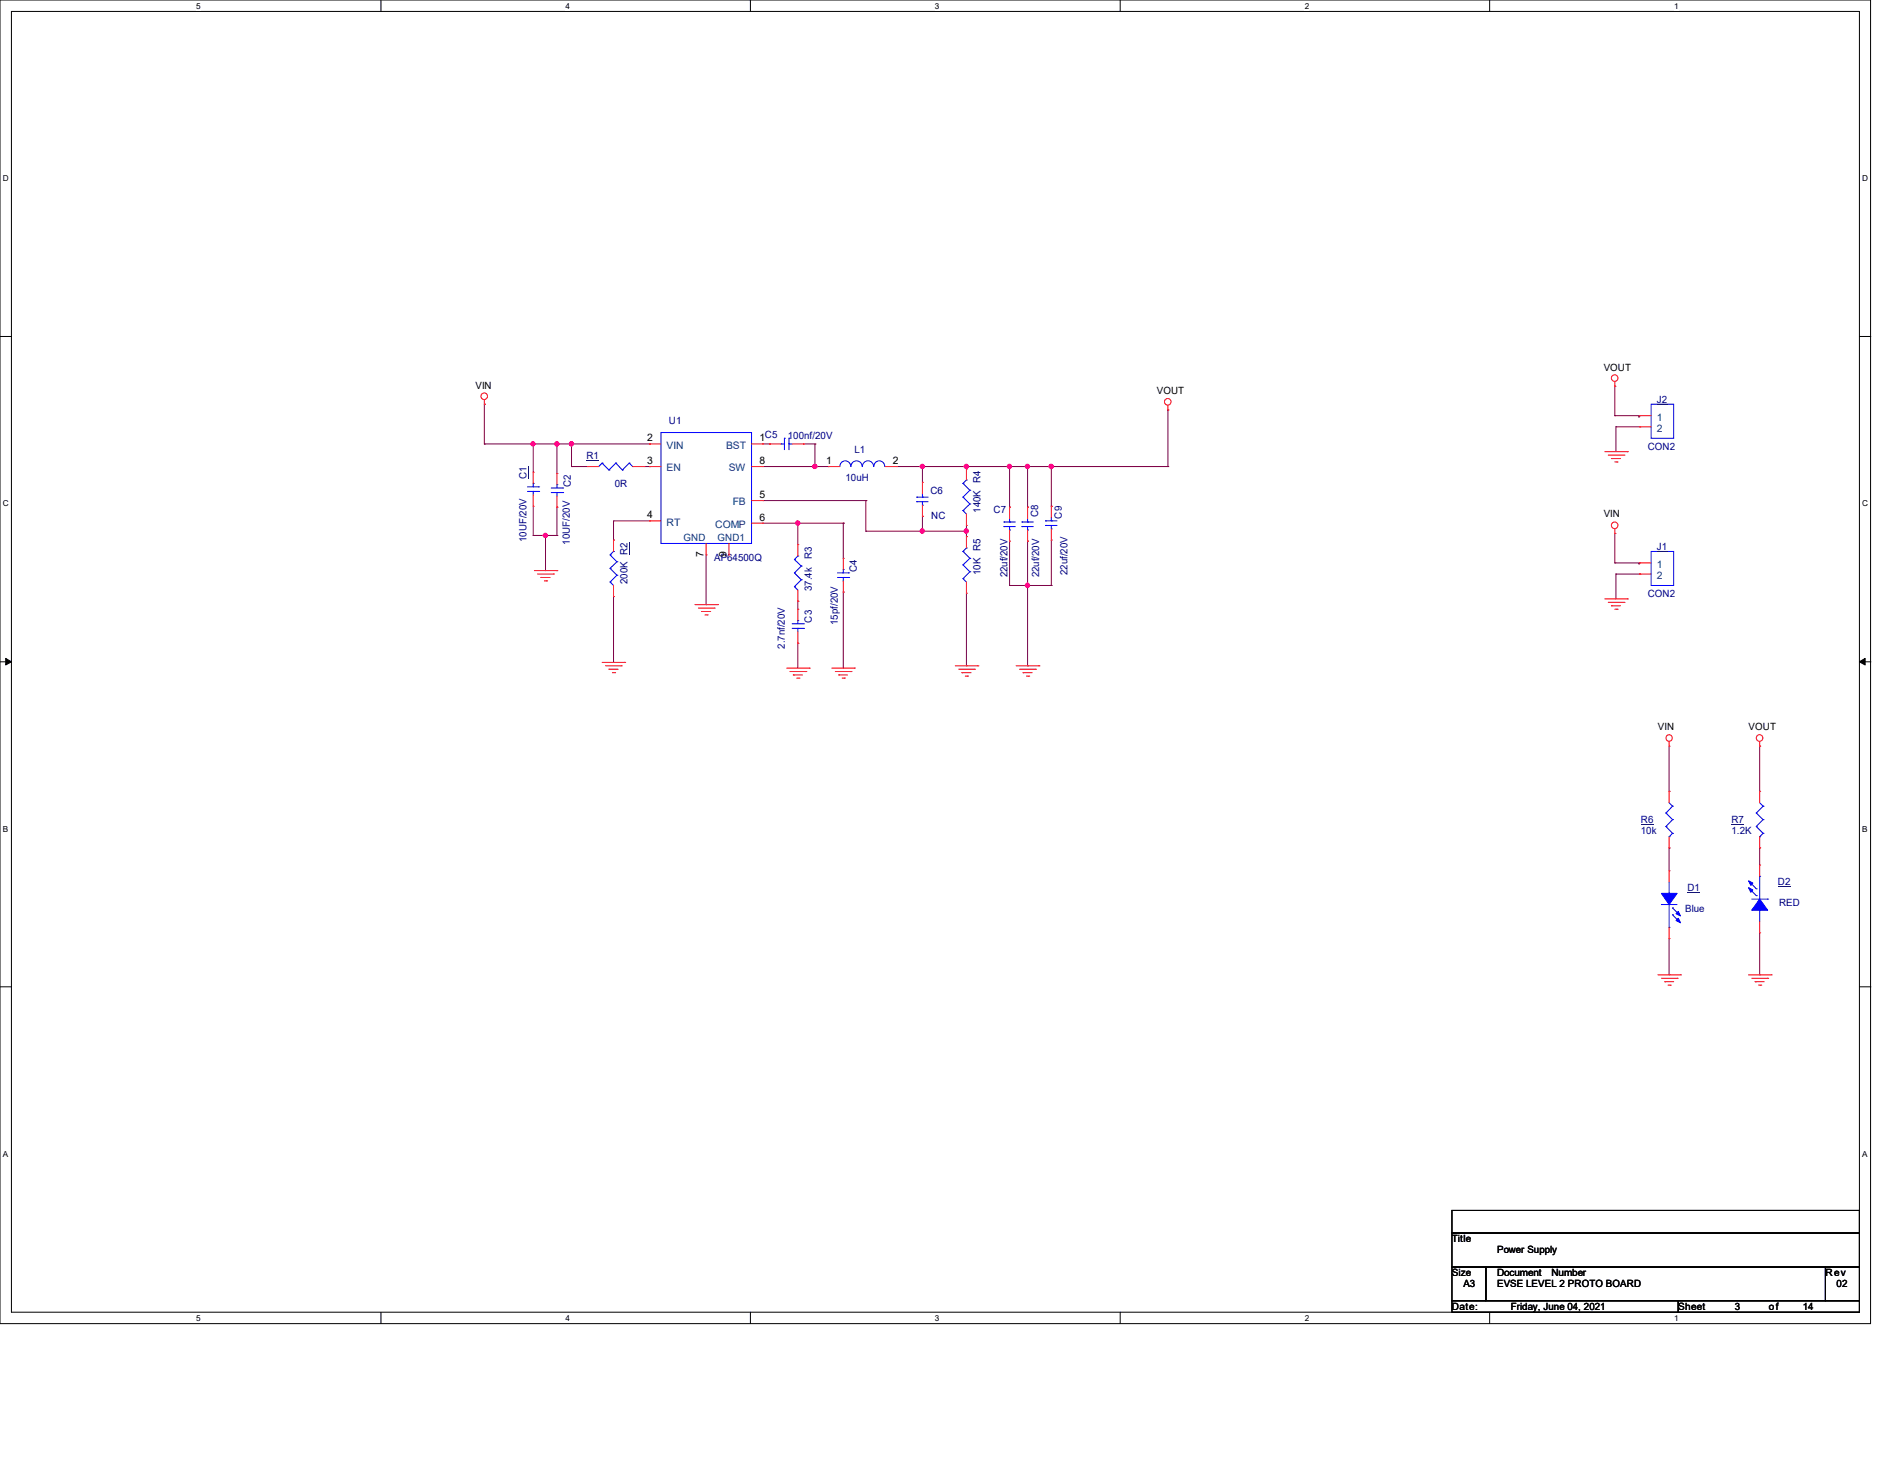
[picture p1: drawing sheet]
<svg xmlns="http://www.w3.org/2000/svg" width="279mm" height="216mm" viewBox="0 0 279 216" stroke-linecap="round" stroke-linejoin="round" font-family="sans-serif">
<path d="M0 0h277.1v196h-277.1zM1.7 1.7h273.8v192.6h-273.8z" fill="none" stroke="#000" stroke-width=".15"/>
<g fill="#fff">
<path d="M29 .2h.7v1.3h-.7z"/>
<path d="M29 194.5h.7v1.3h-.7z"/>
</g>
<path d="M56.4 0v1.7M56.4 194.3v1.7" fill="none" stroke="#000" stroke-width=".15"/>
<g fill="#fff">
<path d="M83.8 .2h.6v1.3h-.6z"/>
<path d="M83.8 194.5h.6v1.3h-.6z"/>
</g>
<path d="M111.2 0v1.7M111.2 194.3v1.7" fill="none" stroke="#000" stroke-width=".15"/>
<g fill="#fff">
<path d="M138.5 .2h.6v1.3h-.6z"/>
<path d="M138.5 194.5h.6v1.3h-.6z"/>
</g>
<path d="M165.9 0v1.7M165.9 194.3v1.7" fill="none" stroke="#000" stroke-width=".15"/>
<g fill="#fff">
<path d="M193.3 .2h.6v1.3h-.6z"/>
<path d="M193.3 194.5h.6v1.3h-.6z"/>
</g>
<path d="M220.7 0v1.7M220.7 194.3v1.7" fill="none" stroke="#000" stroke-width=".15"/>
<g fill="#fff">
<path d="M248 .2h.7v1.3h-.7z"/>
<path d="M248 194.5h.7v1.3h-.7z"/>
<path d="M.4 25.7h.9v1.4h-.9z"/>
<path d="M275.9 25.7h.8v1.4h-.8z"/>
<path d="M.4 73.9h.9v1.3h-.9z"/>
<path d="M275.9 73.9h.8v1.3h-.8z"/>
</g>
<path d="M0 49.8h1.7M275.5 49.8h1.7" fill="none" stroke="#000" stroke-width=".15"/>
<g fill="#fff">
<path d="M.4 122h.8v1.4h-.8z"/>
<path d="M275.9 122h.7v1.4h-.7z"/>
</g>
<path d="M0 98h1.7M275.5 98h1.7" fill="none" stroke="#000" stroke-width=".15"/>
<path d="M.8 97.5l.9 .5-.9 .5zM275.5 98l.8-.5v1z" fill="#000" stroke="#000" stroke-width=".15"/>
<g fill="#fff">
<path d="M.4 170.2h.8v1.3h-.8z"/>
<path d="M275.9 170.2h.7v1.3h-.7z"/>
</g>
<path d="M0 146.1h1.7M275.5 146.1h1.7M215.1 179.2h60.4v3.4h-60.4zM215.1 182.6h60.4v5h-60.4zM215.1 187.6h5v5h-5zM215.1 192.6h33.5v1.7h-33.5zM220.1 187.6h50.3v5h-50.3zM248.6 192.6h26.9v1.7h-26.9zM270.4 187.6h5.1v5h-5.1z" fill="none" stroke="#000" stroke-width=".15"/>
<g fill="none" stroke="#800040" stroke-width=".15">
<path d="M71.8 59.9h.1M71.8 59.9v5.8M239.2 57.2h.1M239.2 57.2v4.4M71.8 65.7h.1M71.8 65.7h24.4M79 65.7h.1M79 79.3h.1M79 65.7v4.2M79 75v4.3M79 79.3h3.5M80.8 79.3h.1"/>
<path d="M80.8 79.3v5.2M82.5 65.7h.1M82.5 75.1h.1M82.5 79.3h.1M82.5 65.7v4.4M82.5 75.1v4.2M84.7 69.1h.1M84.7 65.7h.1M84.7 69.1h2.3M84.7 65.7v3.4M90.9 80h.1M95.4 69.1h.8"/>
<path d="M96.2 69.1h.1M96.2 65.7h.1M96.2 77.1h.1M96.2 77.1h-5.3v2.9M113 65.7h1M113 69.1h9.7M113 77.5h11.9M113 74.1h15.3M114 65.7h.1M118.2 77.5h.1M118.2 77.5v3.1M119 65.7h1.7"/>
<path d="M120.7 69.1h.1M120.7 65.7h.1M120.7 65.7v3.4M122.7 69.1h.1M124.9 77.5h.1M124.9 77.5v5.2M128.3 74.1h.1M128.3 78.7h.1M128.3 74.1v4.6M128.3 78.7h14.9M132.8 69.1h40.2M136.7 69.1h.1"/>
<path d="M136.7 78.7h.1M136.7 76.5h.1M136.7 69.1v2.3M136.7 76.5v2.2M143.2 69.4h.1M143.2 78.7h.1M143.2 79.5h.1M143.2 69.1v.3M143.2 77.8v1.7M149.6 69.1h.1M149.6 75.1h.1M149.6 69.1v6"/>
<path d="M152.2 69.1h.1M152.2 75.1h.1M152.2 69.1v6M155.7 69.1h.1M155.7 75h.1M155.7 69.1v5.9M155.7 80v6.7M173 60.7h.1M173 69.1h.1M173 60.7v8.4M239.2 79h.1M239.2 61.6h.1"/>
<path d="M239.2 79v4.4M239.2 61.6h3.7M239.4 63.2h.1M239.4 63.2v3.7M239.4 63.2h3.5M242.7 61.7h.1M242.7 61.7h.2M242.9 63.2h.1M90.9 98.1h.1M90.9 88.3v9.8M104.6 89.5h.1M104.6 82.2v7.3"/>
<path d="M118.2 89h.1M118.2 95.2h.1M118.2 89v1.2M118.2 95.2v3.7M124.9 87.7h.1M124.9 87.7v11.2M143.2 98.6h.1M143.2 87.8v10.8M149.6 86.7h.1M149.6 80.1v6.6M149.6 86.7h6.1M152.2 86.7h.1"/>
<path d="M152.2 80.1h.1M152.2 98.6h.1M152.2 80.1v18.5M155.7 86.7h.1M239.2 83.4h.1M239.2 83.4h3.7M239.4 85h.1M239.4 85v3.7M239.4 85h3.5M242.7 83.5h.1M242.7 83.5h.2M242.9 85h.1"/>
<path d="M247.3 117.2h.1M247.3 110.5v6.7M260.7 110.5h.1M260.7 110.5v6.7M247.3 125.6h.1M247.3 125.6v3.3M247.3 139v5.4M260.7 125.6h.1M260.7 125.6v2.5M260.7 138.1v6.3M247.3 144.4h.1M260.7 144.4h.1"/>
</g>
<g fill="#f0f" stroke="#f0f" stroke-width=".15">
<circle cx="82.5" cy="65.7" r=".32"/>
<circle cx="78.9" cy="65.7" r=".31"/>
<circle cx="84.6" cy="65.7" r=".32"/>
<circle cx="80.8" cy="79.3" r=".32"/>
<circle cx="118.2" cy="77.4" r=".32"/>
<circle cx="120.7" cy="69.1" r=".32"/>
<circle cx="143.1" cy="69.1" r=".32"/>
<circle cx="136.6" cy="69.1" r=".32"/>
<circle cx="149.5" cy="69.1" r=".32"/>
<circle cx="152.2" cy="69.1" r=".32"/>
<circle cx="143.1" cy="78.6" r=".32"/>
<circle cx="136.6" cy="78.6" r=".32"/>
<circle cx="152.2" cy="86.7" r=".32"/>
<circle cx="155.7" cy="69.1" r=".32"/>
</g>
<g fill="none" stroke="#f00" stroke-width=".15">
<path d="M71.8 59.9h.1M71.8 59.2v.7M239.2 57.2h.1M239.2 56.5v.7M173 60.7h.1M173 60v.7M237.7 66.9h3.4M238.3 67.4h2.3M238.7 67.9h.1M238.7 67.9h1.4M239.2 79h.1M239.2 78.3v.7"/>
<path d="M239.2 68.4h.4M239.6 68.4h.1M240.6 67.4h.1M241.1 66.9h.1M79.2 84.5h3.3M79.6 85h2.4M80.1 85.5h.1M80.1 85.5h1.4M80.6 86h.4M81 86h.1M82 85h.1M82.5 84.5h.1"/>
<path d="M89.2 98.1h3.3M89.7 98.6h2.3M90.2 99.1h.1M90.2 99.1h1.4M90.7 99.6h.4M91.1 99.6h.1M92 98.6h.1M92.5 98.1h.1M103 89.5h3.3M103.5 90h2.3M104 90.6h.1M104 90.6h1.3"/>
<path d="M104.4 91.1h.4M104.8 91.1h.1M105.8 90h.1M106.3 89.5h.1M116.5 98.9h3.4M117 99.4h2.4M117.5 99.9h.1M117.5 99.9h1.4M119.4 99.4h.1M119.9 98.9h.1M123.2 98.9h3.4M123.7 99.4h2.4"/>
<path d="M124.2 99.9h.1M124.2 99.9h1.4M126.1 99.4h.1M126.6 98.9h.1M141.5 98.6h3.4M142 99.1h2.4M142.5 99.6h.1M142.5 99.6h1.3M144.4 99.1h.1M144.9 98.6h.1M150.5 98.6h3.4M151 99.1h2.4"/>
<path d="M151.6 99.6h.1M151.6 99.6h1.3M153.4 99.1h.1M153.9 98.6h.1M237.7 88.7h3.4M238.3 89.2h2.3M238.7 89.7h.1M238.7 89.7h1.4M239.2 90.2h.4M239.6 90.2h.1M240.6 89.2h.1M241.1 88.7h.1"/>
<path d="M118 100.4h.4M118.4 100.4h.1M124.8 100.4h.3M125.1 100.4h.1M143 100.1h.3M143.3 100.1h.1M152.1 100.1h.3M152.4 100.1h.1M247.3 110.5h.1M247.3 109.8v.7M260.7 110.5h.1M260.7 109.8v.7"/>
<path d="M245.6 144.4h3.4M246.1 144.9h2.4M246.6 145.4h.1M246.6 145.4h1.3M247.1 145.9h.3M247.4 145.9h.1M248.5 144.9h.1M249 144.4h.1M259 144.4h3.4M259.5 144.9h2.4M260 145.4h.1M260 145.4h1.4"/>
<path d="M260.5 145.9h.4M260.9 145.9h.1M261.9 144.9h.1M262.4 144.4h.1"/>
<circle cx="71.7" cy="58.7" r=".49"/>
<circle cx="173" cy="59.5" r=".49"/>
<circle cx="239.2" cy="56" r=".49"/>
<circle cx="239.2" cy="77.8" r=".49"/>
<circle cx="247.3" cy="109.3" r=".48"/>
<circle cx="260.7" cy="109.3" r=".49"/>
</g>
<path d="M246.1 133.9h.1M246.1 133.9h2.4M247.3 132.3h.1M247.3 137.3h.1M247.3 130.6v1.7M247.3 133.9v3.4M247.8 134.5h.1M247.8 135.5h.1M247.8 134.5l1 1M247.8 135.5l1 1" fill="none" stroke="#00f" stroke-width=".15"/>
<g fill="#00f" stroke="#00f" stroke-width=".15">
<path d="M246.1 132.3h2.4l-1.2 1.6z" fill-rule="evenodd"/>
<path d="M248.6 136l.4 .7-.7-.4z" fill-rule="evenodd"/>
<path d="M248.6 135l.4 .6-.7-.3z" fill-rule="evenodd"/>
</g>
<path d="M250 132.1h1.8v.1h-1.8z" fill="#000080"/>
<g fill="none" stroke="#f00" stroke-width=".15">
<path d="M136.7 71.4h.1M136.7 76.5h.1M136.7 71.4v1.7M136.7 74.8v1.7M143.2 79.5h.1M143.2 79.5v1.7M118.2 95.2h.1M118.2 90.2h.1M118.2 90.2v1.7M118.2 93.6v1.6M143.2 87.8h.1M143.2 86.2v1.6"/>
<path d="M247.3 128.9h.1M247.3 139h.1M247.3 128.9v1.7M247.3 137.3v1.7"/>
</g>
<g fill="none" stroke="#00f" stroke-width=".15">
<path d="M89.2 68.6h.1M89.2 68.6l-.5 .5M89.2 68.6l1 1M90.2 69.6h.1M91.2 68.6h.1M91.2 68.6l-1 1M91.2 68.6l1 1M92.2 69.6h.1M93.2 68.6h.1M93.2 68.6l-1 1M93.2 68.6l.5 .5M93.7 69.1h.1"/>
<path d="M135.8 73.6h.1M135.8 74.3h.1M135.8 73.6h1.7M135.8 74.3h1.7M136.7 74.8h.1M136.7 73.6h.1M136.7 73.1v.5M136.7 74.3v.5M117.3 93h1.7M117.3 92.4h1.7M118.2 91.9h.1M118.2 93h.1"/>
<path d="M118.2 91.9v.5M118.2 93v.6M119 93h.1M119 92.4h.1M142.7 85.7h.1M142.7 83.7h.1M142.7 81.7h.1M142.7 85.7l.5 .5M142.7 83.7l1 1M142.7 81.7l1 1M143.2 81.2h.1M143.2 81.2l-.5 .5"/>
<path d="M143.7 84.7h.1M143.7 82.7h.1M143.7 84.7l-1 1M143.7 82.7l-1 1"/>
</g>
<path d="M86.9 68.1h1.8v.1h-1.8z" fill="#000080"/>
<g fill="none" stroke="#f00" stroke-width=".15">
<path d="M87 69.1h.1M87 69.1h1.7M93.7 69.1h1.7M95.4 69.1h.1M96.2 69.1h.1M96.2 77.1h.1M96.2 65.7h.1M96.2 69.1h1.7M96.2 65.7h1.7M96.2 77.1h1.7M111.3 69.1h1.7M111.3 65.7h1.7"/>
<path d="M111.3 74.1h1.7M111.3 77.5h1.7M113 74.1h.1M113 69.1h.1M113 65.7h.1M113 77.5h.1M114 65.7h.1M114 65.7h1.7M117.3 65.7h1.7M119 65.7h.1M152.2 75.1h.1M152.2 75.1v1.7"/>
<path d="M152.2 78.5v1.6M104.6 82.2h.1M104.6 80.5v1.7M108 82.2h.1M108 80.5v1.7M118.2 89h.1M118.2 80.6h.1M118.2 80.6v1.7M118.2 87.4v1.6M152.2 80.1h.1"/>
</g>
<g fill="none" stroke="#00f" stroke-width=".15">
<path d="M97.9 64.1h13.4v16.4h-13.4zM115.7 65.7h.1M115.7 65.7h.5M116.2 64.9h.1M116.2 64.9v1.7M116.9 64.9h.1M116.9 65.7h.1M116.9 64.9v1.7M116.9 65.7h.4M151.4 77.3h.1M151.4 78h.1M151.4 77.3h1.7"/>
<path d="M151.4 78h1.7M152.2 78.5h.1M152.2 77.3h.1M152.2 76.8v.5M152.2 78v.5M117.7 86.9h.1M117.7 84.8h.1M117.7 82.8h.1M117.7 86.9l.5 .5M117.7 84.8l1 1.1M117.7 82.8l1 1M118.2 82.3h.1"/>
<path d="M118.2 82.3l-.5 .5M118.7 85.9h.1M118.7 83.8h.1M118.7 85.9l-1 1M118.7 83.8l-1 1M247.3 118.9l.5 .5M247.8 119.4h.1M247.8 119.4l-1 1M246.8 120.4h.1M246.8 122.4h.1M246.8 120.4l1 1M246.8 122.4l1 1"/>
<path d="M247.3 123.9h.1M247.8 121.4h.1M247.8 123.4h.1M247.8 121.4l-1 1M247.8 123.4l-.5 .5"/>
</g>
<path d="M243.1 122.1h1.8v.1h-1.8z" fill="#000080"/>
<g fill="none" stroke="#f00" stroke-width=".15">
<path d="M143.2 77.8h.1M143.2 69.4h.1M143.2 69.4v1.7M143.2 76.1v1.7M149.6 75.1h.1M149.6 75.1v1.7M149.6 78.5v1.6M124.9 87.7h.1M124.9 82.7h.1M124.9 82.7v1.6M124.9 86v1.7M149.6 80.1h.1"/>
<path d="M247.3 117.2h.1M247.3 117.2v1.7M247.3 125.6h.1M247.3 123.9v1.7"/>
</g>
<g fill="none" stroke="#00f" stroke-width=".15">
<path d="M142.7 75.6h.1M142.7 73.6h.1M142.7 71.6h.1M142.7 75.6l.5 .5M142.7 73.6l1 1M142.7 71.6l1 1M143.2 71.1h.1M143.2 71.1l-.5 .5M143.7 74.6h.1M143.7 72.6h.1M143.7 74.6l-1 1M143.7 72.6l-1 1"/>
<path d="M148.7 77.3h.1M148.7 78h.1M148.7 77.3h1.7M148.7 78h1.7M149.6 78.5h.1M149.6 77.3h.1M149.6 76.8v.5M149.6 78v.5M124.1 85.5h1.6M124.1 84.8h1.6M124.9 84.3h.1M124.9 85.5h.1"/>
<path d="M124.9 84.3v.5M124.9 85.5v.5M125.7 85.5h.1M125.7 84.8h.1M244.6 81.7h3.3v5h-3.3z"/>
</g>
<path d="M245.4 81.7h1.6v.1h-1.6z" fill="#000080"/>
<path d="M155.7 75h.1M155.7 80h.1M155.7 75v1.6M155.7 78.3v1.7M242.9 83.4h.1M242.9 85h.1M242.9 83.4h1.7M242.9 85h1.7" fill="none" stroke="#f00" stroke-width=".15"/>
<g fill="none" stroke="#00f" stroke-width=".15">
<path d="M154.9 77.1h.1M154.9 77.8h.1M154.9 77.1h1.7M154.9 77.8h1.7M155.7 78.3h.1M155.7 77.1h.1M155.7 76.6v.5M155.7 77.8v.5M90.4 86.2h.1M90.4 84.2h.1M90.4 82.2h.1M90.4 86.2l.5 .5"/>
<path d="M90.4 84.2l1 1M90.4 82.2l1 1M90.9 81.7h.1M90.9 81.7l-.5 .5M91.4 85.2h.1M91.4 83.2h.1M91.4 85.2l-1 1M91.4 83.2l-1 1"/>
</g>
<path d="M93.1 80.3h.2v1.9h-.2z" fill="#000080"/>
<path d="M90.9 80h.1M90.9 80v1.7M90.9 88.3h.1M90.9 86.7v1.6" fill="none" stroke="#f00" stroke-width=".15"/>
<path d="M244.6 59.9h3.3v5h-3.3z" fill="none" stroke="#00f" stroke-width=".15"/>
<path d="M245.4 59.9h1.6v.1h-1.6z" fill="#000080"/>
<path d="M82.5 75.1h.1M82.5 70.1h.1M82.5 70.1v1.7M82.5 73.4v1.7M242.9 61.6h.1M242.9 63.2h.1M242.9 61.6h1.7M242.9 63.2h1.7" fill="none" stroke="#f00" stroke-width=".15"/>
<g fill="none" stroke="#00f" stroke-width=".15">
<path d="M78.1 72.8h1.7M78.1 72.1h1.7M79 71.6h.1M79 72.8h.1M79 71.6v.5M79 72.8v.5M79.8 72.8h.1M79.8 72.1h.1M81.7 72.9h1.7M81.7 72.3h1.7M82.5 71.8h.1M82.5 72.9h.1"/>
<path d="M82.5 71.8v.5M82.5 72.9v.5M83.4 72.9h.1M83.4 72.3h.1"/>
</g>
<path d="M78.2 69h.1v1.9h-.1z" fill="#000080"/>
<path d="M79 75h.1M79 69.9h.1M79 69.9v1.7M79 73.3v1.7" fill="none" stroke="#f00" stroke-width=".15"/>
<path d="M260.7 118.9l.5 .5M261.2 119.4h.1M261.2 119.4l-1 1M260.2 120.4h.1M260.2 122.4h.1M260.2 120.4l1 1M260.2 122.4l1 1M260.7 123.9h.1M261.2 121.4h.1M261.2 123.4h.1M261.2 121.4l-1 1M261.2 123.4l-.5 .5" fill="none" stroke="#00f" stroke-width=".15"/>
<path d="M256.5 122.1h1.9v.1h-1.9z" fill="#000080"/>
<path d="M122.7 69.1h.1M122.7 69.1h1.7M131.1 69.1h1.7M132.8 69.1h.1M260.7 117.2h.1M260.7 117.2v1.7M260.7 125.6h.1M260.7 123.9v1.7" fill="none" stroke="#f00" stroke-width=".15"/>
<g fill="none" stroke="#00f" stroke-width=".15">
<path d="M124.4 69.1a.81 .81 0 0 1 .8-.9 .81 .81 0 0 1 .8 .9M126.1 69.1a.83 .83 0 0 1 .8-.9 .83 .83 0 0 1 .8 .9M127.8 69.1a.83 .83 0 0 1 .8-.9 .83 .83 0 0 1 .8 .9M129.5 69.1a.81 .81 0 0 1 .8-.9 .81 .81 0 0 1 .8 .9M259.2 131.6l1 1M259.2 130.6l1 1M259.5 133.1h2.4M260.2 132.6h.1M260.2 131.6h.1M260.7 134.8h.1M260.7 129.8h.1M260.7 129.8v3.3"/>
<path d="M260.7 134.8v1.7M261.9 133.1h.1"/>
</g>
<g fill="#00f" stroke="#00f" stroke-width=".15">
<path d="M260.7 133.1l1.2 1.7h-2.4z" fill-rule="evenodd"/>
<path d="M259 130.4l.7 .4-.3 .3z" fill-rule="evenodd"/>
<path d="M259 131.4l.7 .4-.3 .3z" fill-rule="evenodd"/>
</g>
<path d="M263.4 131.3h1.9v.1h-1.9z" fill="#000080"/>
<path d="M260.7 138.1h.1M260.7 128.1h.1M260.7 128.1v1.7M260.7 136.5v1.6" fill="none" stroke="#f00" stroke-width=".15"/>
<g fill="#f0f" stroke="#f0f" stroke-width=".15">
<circle cx="82.5" cy="65.7" r=".32"/>
<circle cx="78.9" cy="65.7" r=".31"/>
<circle cx="84.6" cy="65.7" r=".32"/>
<circle cx="80.8" cy="79.3" r=".32"/>
<circle cx="118.2" cy="77.4" r=".32"/>
<circle cx="120.7" cy="69.1" r=".32"/>
<circle cx="143.1" cy="69.1" r=".32"/>
<circle cx="136.6" cy="69.1" r=".32"/>
<circle cx="149.5" cy="69.1" r=".32"/>
<circle cx="152.2" cy="69.1" r=".32"/>
<circle cx="143.1" cy="78.6" r=".32"/>
<circle cx="136.6" cy="78.6" r=".32"/>
<circle cx="152.2" cy="86.7" r=".32"/>
<circle cx="155.7" cy="69.1" r=".32"/>
</g>
<g font-size="1.5">
<text x="70.4" y="57.5">VIN</text>
<text x="171.4" y="58.4">VOUT</text>
<text x="237.6" y="54.9">VOUT</text>
<text x="95.9" y="65.4">2</text>
<text x="112.5" y="65.4">1</text>
<text x="95.9" y="68.7">3</text>
<text x="112.5" y="68.7">8</text>
<text x="122.4" y="68.7">1</text>
<text x="132.3" y="68.7">2</text>
<text x="95.9" y="76.8">4</text>
<text x="112.5" y="73.7">5</text>
<text x="112.5" y="77.1">6</text>
<text x="237.6" y="76.6">VIN</text>
<text x="104.2" y="82.5" transform="rotate(-90 104.2 82.5)">7</text>
<text x="107.6" y="82.5" transform="rotate(-90 107.6 82.5)">9</text>
<text x="245.6" y="108.2">VIN</text>
<text x="259" y="108.2">VOUT</text>
<text x="215.1" y="183.9">Title</text>
<text x="221.8" y="185.6">Power Supply</text>
<text x="215.1" y="189">Size</text>
<text x="216.8" y="190.6">A3</text>
<text x="221.8" y="189">Document</text>
<text x="221.8" y="190.6">EVSE LEVEL 2 PROTO BOARD</text>
<text x="229.8" y="189">Number</text>
<text x="270.4" y="189">Rev</text>
<text x="272.1" y="190.6">02</text>
<text x="215.1" y="194">Date:</text>
<text x="223.8" y="194">Friday, June 04, 2021</text>
<text x="248.6" y="194">Sheet</text>
<text x="257" y="194">3</text>
<text x="262" y="194">of</text>
<text x="267.1" y="194">14</text>
</g>
<g font-size="1.5" fill="#000080">
<text x="245.4" y="59.7">J2</text>
<text x="99.1" y="62.7">U1</text>
<text x="113.3" y="64.9">C5</text>
<text x="116.7" y="65.1">100nf/20V</text>
<text x="78" y="70.9" transform="rotate(-90 78 70.9)">C1</text>
<text x="86.9" y="67.9">R1</text>
<text x="125.3" y="71.3">10uH</text>
<text x="126.6" y="67.1">L1</text>
<text x="244.1" y="66.6">CON2</text>
<text x="84.6" y="72.1" transform="rotate(-90 84.6 72.1)">C2</text>
<text x="91.1" y="72.1">0R</text>
<text x="137.8" y="73.1">C6</text>
<text x="138" y="76.8">NC</text>
<text x="145.2" y="75.9" transform="rotate(-90 145.2 75.9)">140K R4</text>
<text x="147.2" y="76">C7</text>
<text x="153.8" y="76.6" transform="rotate(-90 153.8 76.6)">C8</text>
<text x="157.3" y="76.8" transform="rotate(-90 157.3 76.8)">C9</text>
<text x="78" y="80.3" transform="rotate(-90 78 80.3)">10UF/20V</text>
<text x="84.4" y="80.6" transform="rotate(-90 84.4 80.6)">10UF/20V</text>
<text x="105.8" y="83">AP64500Q</text>
<text x="120.3" y="82.8" transform="rotate(-90 120.3 82.8)">R3</text>
<text x="245.4" y="81.5">J1</text>
<text x="93" y="86.5" transform="rotate(-90 93 86.5)">200K R2</text>
<text x="120.3" y="87.5" transform="rotate(-90 120.3 87.5)">37.4k</text>
<text x="127" y="84.7" transform="rotate(-90 127 84.7)">C4</text>
<text x="145.2" y="85.2" transform="rotate(-90 145.2 85.2)">10K R5</text>
<text x="149.3" y="85.5" transform="rotate(-90 149.3 85.5)">22uf/20V</text>
<text x="154" y="85.5" transform="rotate(-90 154 85.5)">22uf/20V</text>
<text x="158.2" y="85.2" transform="rotate(-90 158.2 85.2)">22uf/20V</text>
<text x="244.1" y="88.4">CON2</text>
<text x="120.3" y="92.2" transform="rotate(-90 120.3 92.2)">C3</text>
<text x="124.1" y="92.5" transform="rotate(-90 124.1 92.5)">15pf/20V</text>
<text x="116.2" y="96.1" transform="rotate(-90 116.2 96.1)">2.7nf/20V</text>
<text x="243.1" y="121.9">R6</text>
<text x="243.1" y="123.6">10k</text>
<text x="256.5" y="121.9">R7</text>
<text x="256.5" y="123.6">1.2K</text>
<text x="250" y="132">D1</text>
<text x="263.4" y="131.1">D2</text>
<text x="249.6" y="135">Blue</text>
<text x="263.6" y="134.2">RED</text>
</g>
<g font-size="1.5" fill="#004080">
<text x="245.4" y="62.3">1</text>
<text x="245.4" y="63.9">2</text>
<text x="98.8" y="69.8">EN</text>
<text x="98.8" y="66.5">VIN</text>
<text x="107.6" y="66.5">BST</text>
<text x="107.9" y="69.8">SW</text>
<text x="98.8" y="77.9">RT</text>
<text x="108.5" y="74.8">FB</text>
<text x="101.3" y="80.2">GND</text>
<text x="106" y="78.2">COMP</text>
<text x="106.3" y="80.2">GND1</text>
<text x="245.4" y="84.1">1</text>
<text x="245.4" y="85.7">2</text>
</g>
<g font-size="1.2">
<text x="29" y="1.3">5</text>
<text x="83.8" y="1.3">4</text>
<text x="138.5" y="1.3">3</text>
<text x="193.3" y="1.3">2</text>
<text x="248" y="1.3">1</text>
<text x=".4" y="26.8">D</text>
<text x="275.9" y="26.8">D</text>
<text x=".4" y="75">C</text>
<text x="275.9" y="75">C</text>
<text x=".4" y="123.1">B</text>
<text x="275.9" y="123.1">B</text>
<text x=".4" y="171.3">A</text>
<text x="275.9" y="171.3">A</text>
<text x="29" y="195.6">5</text>
<text x="83.8" y="195.6">4</text>
<text x="138.5" y="195.6">3</text>
<text x="193.3" y="195.6">2</text>
<text x="248" y="195.6">1</text>
</g>
</svg>
